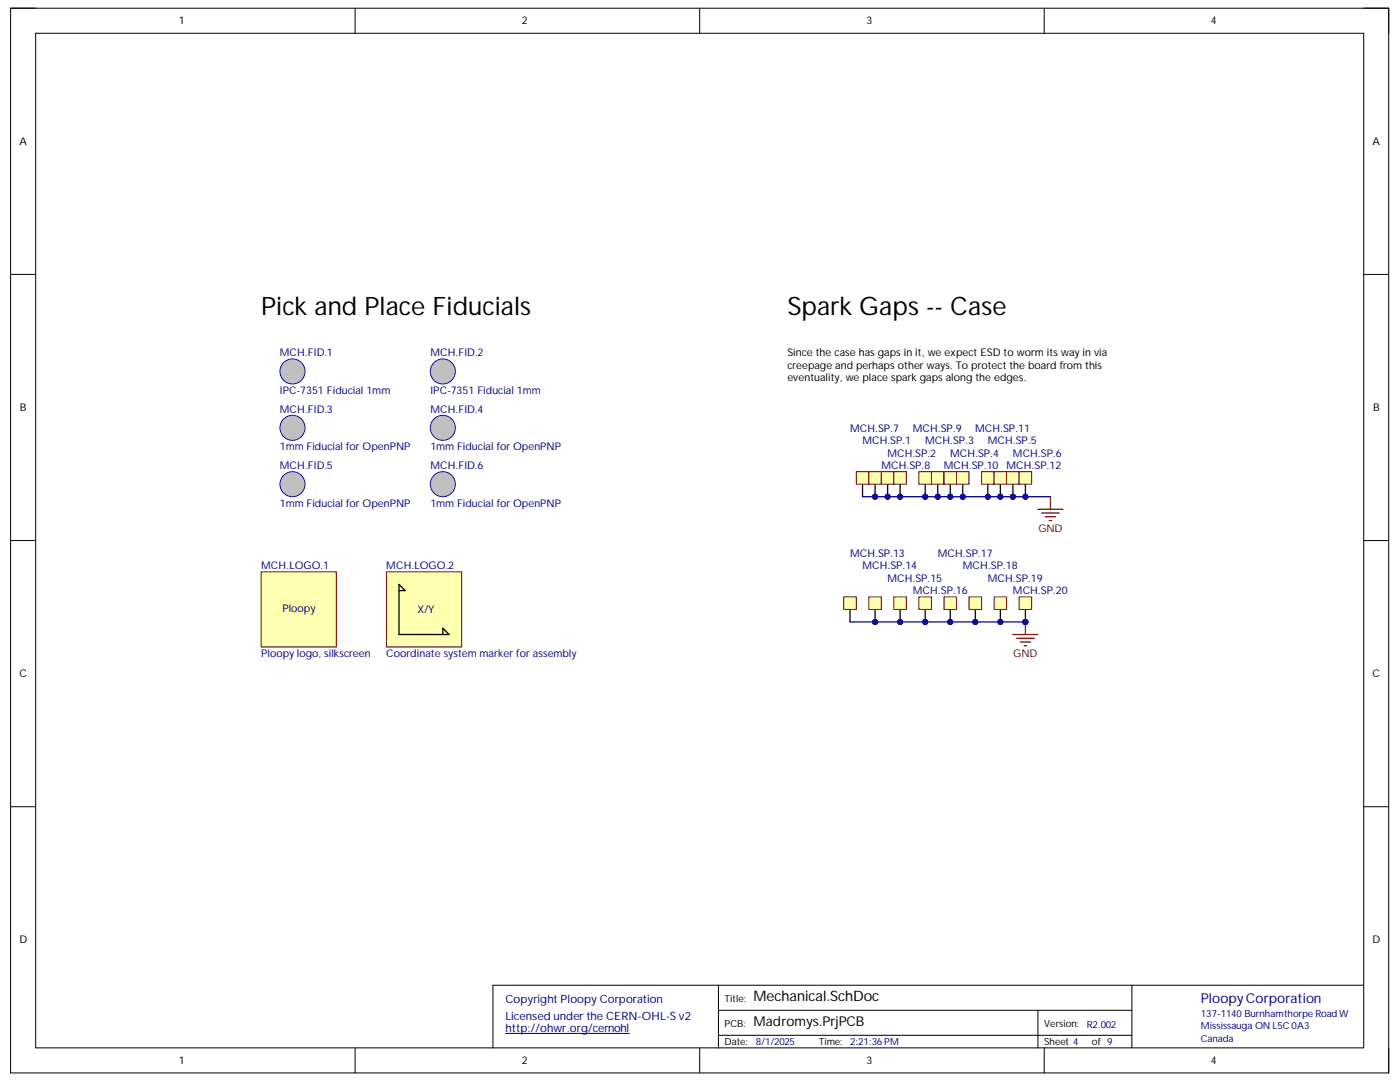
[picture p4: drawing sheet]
<svg xmlns="http://www.w3.org/2000/svg" width="279mm" height="216mm" viewBox="0 0 279 216" stroke-linecap="round" stroke-linejoin="round" font-family="sans-serif">
<path d="M2.1 1.6h275v212.5h-275z" fill="none" stroke="#000" stroke-width=".2"/>
<path d="M7.1 6.6h265.1v202.5h-265.1z" fill-rule="evenodd" fill="#fff"/>
<g fill="none" stroke="#000" stroke-width=".2">
<path d="M2.1 1.6h5M7.1 6.6h265.1v202.5h-265.1zM70.9 1.6v5M139.6 1.6v5M208.4 1.6v5M272.2 1.6h4.9v5M2.1 54.8h5M272.2 54.8h4.9M2.1 107.9h5M272.2 107.9h4.9M2.1 161h5M272.2 161h4.9"/>
<path d="M143.4 196.6v12.5M225.9 196.6v12.5M272.2 196.6h-173.8v12.5M70.9 209.1v5M139.6 209.1v5M143.4 201.6h82.5M143.4 206.6h82.5M207.1 201.6v7.5M208.4 209.1v5M277.1 209.1v5"/>
</g>
<path d="M100.9 206.2h24.7" fill="none" stroke="#000080" stroke-width=".2"/>
<circle cx="58.4" cy="74.1" r="2.5" fill="#c0c0c0"/>
<circle cx="58.4" cy="74.1" r="2.5" fill="none" stroke="#00f" stroke-width=".2"/>
<circle cx="88.4" cy="74.1" r="2.5" fill="#c0c0c0"/>
<circle cx="88.4" cy="74.1" r="2.5" fill="none" stroke="#00f" stroke-width=".2"/>
<path d="M157.1 69.1h65v12.5h-65z" fill-rule="evenodd" fill="#fff"/>
<path d="M157.1 69.1h65v12.5h-65z" fill="none" stroke="#fff" stroke-width=".2"/>
<path d="M209.6 99.1v2.5M207.1 101.6h5M207.9 102.4h3.5M208.6 103.1h2M209.4 103.9h.5" fill="none" stroke="#800000" stroke-width=".25"/>
<path d="M172.1 96.6v2.5" fill="none" stroke="#000" stroke-width=".25"/>
<path d="M170.9 94.1h2.5v2.5h-2.5z" fill-rule="evenodd" fill="#ffffb0"/>
<path d="M170.9 94.1h2.5v2.5h-2.5z" fill="none" stroke="#800000" stroke-width=".2"/>
<circle cx="174.6" cy="99.1" r=".5" fill="#000080"/>
<circle cx="174.6" cy="99.1" r=".5" fill="none" stroke="#000080" stroke-width=".2"/>
<path d="M174.6 96.6v2.5" fill="none" stroke="#000" stroke-width=".25"/>
<circle cx="174.6" cy="99.1" r=".5" fill="#000080"/>
<circle cx="174.6" cy="99.1" r=".5" fill="none" stroke="#000080" stroke-width=".2"/>
<path d="M173.4 94.1h2.5v2.5h-2.5z" fill-rule="evenodd" fill="#ffffb0"/>
<path d="M173.4 94.1h2.5v2.5h-2.5z" fill="none" stroke="#800000" stroke-width=".2"/>
<circle cx="177.1" cy="99.1" r=".5" fill="#000080"/>
<circle cx="177.1" cy="99.1" r=".5" fill="none" stroke="#000080" stroke-width=".2"/>
<path d="M177.1 96.6v2.5" fill="none" stroke="#000" stroke-width=".25"/>
<circle cx="177.1" cy="99.1" r=".5" fill="#000080"/>
<circle cx="177.1" cy="99.1" r=".5" fill="none" stroke="#000080" stroke-width=".2"/>
<path d="M175.9 94.1h2.5v2.5h-2.5z" fill-rule="evenodd" fill="#ffffb0"/>
<path d="M175.9 94.1h2.5v2.5h-2.5z" fill="none" stroke="#800000" stroke-width=".2"/>
<circle cx="179.6" cy="99.1" r=".5" fill="#000080"/>
<circle cx="179.6" cy="99.1" r=".5" fill="none" stroke="#000080" stroke-width=".2"/>
<path d="M179.6 96.6v2.5" fill="none" stroke="#000" stroke-width=".25"/>
<circle cx="179.6" cy="99.1" r=".5" fill="#000080"/>
<circle cx="179.6" cy="99.1" r=".5" fill="none" stroke="#000080" stroke-width=".2"/>
<path d="M178.4 94.1h2.5v2.5h-2.5z" fill-rule="evenodd" fill="#ffffb0"/>
<path d="M178.4 94.1h2.5v2.5h-2.5z" fill="none" stroke="#800000" stroke-width=".2"/>
<circle cx="184.6" cy="99.1" r=".5" fill="#000080"/>
<circle cx="184.6" cy="99.1" r=".5" fill="none" stroke="#000080" stroke-width=".2"/>
<path d="M184.6 96.6v2.5" fill="none" stroke="#000" stroke-width=".25"/>
<circle cx="184.6" cy="99.1" r=".5" fill="#000080"/>
<circle cx="184.6" cy="99.1" r=".5" fill="none" stroke="#000080" stroke-width=".2"/>
<path d="M183.4 94.1h2.5v2.5h-2.5z" fill-rule="evenodd" fill="#ffffb0"/>
<path d="M183.4 94.1h2.5v2.5h-2.5z" fill="none" stroke="#800000" stroke-width=".2"/>
<circle cx="187.1" cy="99.1" r=".5" fill="#000080"/>
<circle cx="187.1" cy="99.1" r=".5" fill="none" stroke="#000080" stroke-width=".2"/>
<path d="M187.1 96.6v2.5" fill="none" stroke="#000" stroke-width=".25"/>
<circle cx="187.1" cy="99.1" r=".5" fill="#000080"/>
<circle cx="187.1" cy="99.1" r=".5" fill="none" stroke="#000080" stroke-width=".2"/>
<path d="M185.9 94.1h2.5v2.5h-2.5z" fill-rule="evenodd" fill="#ffffb0"/>
<path d="M185.9 94.1h2.5v2.5h-2.5z" fill="none" stroke="#800000" stroke-width=".2"/>
<circle cx="189.6" cy="99.1" r=".5" fill="#000080"/>
<circle cx="189.6" cy="99.1" r=".5" fill="none" stroke="#000080" stroke-width=".2"/>
<path d="M189.6 96.6v2.5" fill="none" stroke="#000" stroke-width=".25"/>
<circle cx="189.6" cy="99.1" r=".5" fill="#000080"/>
<circle cx="189.6" cy="99.1" r=".5" fill="none" stroke="#000080" stroke-width=".2"/>
<path d="M188.4 94.1h2.5v2.5h-2.5z" fill-rule="evenodd" fill="#ffffb0"/>
<path d="M188.4 94.1h2.5v2.5h-2.5z" fill="none" stroke="#800000" stroke-width=".2"/>
<circle cx="192.1" cy="99.1" r=".5" fill="#000080"/>
<circle cx="192.1" cy="99.1" r=".5" fill="none" stroke="#000080" stroke-width=".2"/>
<path d="M192.1 96.6v2.5" fill="none" stroke="#000" stroke-width=".25"/>
<circle cx="192.1" cy="99.1" r=".5" fill="#000080"/>
<circle cx="192.1" cy="99.1" r=".5" fill="none" stroke="#000080" stroke-width=".2"/>
<path d="M190.9 94.1h2.5v2.5h-2.5z" fill-rule="evenodd" fill="#ffffb0"/>
<path d="M190.9 94.1h2.5v2.5h-2.5z" fill="none" stroke="#800000" stroke-width=".2"/>
<circle cx="197.1" cy="99.1" r=".5" fill="#000080"/>
<circle cx="197.1" cy="99.1" r=".5" fill="none" stroke="#000080" stroke-width=".2"/>
<path d="M197.1 96.6v2.5" fill="none" stroke="#000" stroke-width=".25"/>
<circle cx="197.1" cy="99.1" r=".5" fill="#000080"/>
<circle cx="197.1" cy="99.1" r=".5" fill="none" stroke="#000080" stroke-width=".2"/>
<path d="M195.9 94.1h2.5v2.5h-2.5z" fill-rule="evenodd" fill="#ffffb0"/>
<path d="M195.9 94.1h2.5v2.5h-2.5z" fill="none" stroke="#800000" stroke-width=".2"/>
<circle cx="199.6" cy="99.1" r=".5" fill="#000080"/>
<circle cx="199.6" cy="99.1" r=".5" fill="none" stroke="#000080" stroke-width=".2"/>
<path d="M199.6 96.6v2.5" fill="none" stroke="#000" stroke-width=".25"/>
<circle cx="199.6" cy="99.1" r=".5" fill="#000080"/>
<circle cx="199.6" cy="99.1" r=".5" fill="none" stroke="#000080" stroke-width=".2"/>
<path d="M198.4 94.1h2.5v2.5h-2.5z" fill-rule="evenodd" fill="#ffffb0"/>
<path d="M198.4 94.1h2.5v2.5h-2.5z" fill="none" stroke="#800000" stroke-width=".2"/>
<circle cx="202.1" cy="99.1" r=".5" fill="#000080"/>
<circle cx="202.1" cy="99.1" r=".5" fill="none" stroke="#000080" stroke-width=".2"/>
<path d="M202.1 96.6v2.5" fill="none" stroke="#000" stroke-width=".25"/>
<circle cx="202.1" cy="99.1" r=".5" fill="#000080"/>
<circle cx="202.1" cy="99.1" r=".5" fill="none" stroke="#000080" stroke-width=".2"/>
<path d="M200.9 94.1h2.5v2.5h-2.5z" fill-rule="evenodd" fill="#ffffb0"/>
<path d="M200.9 94.1h2.5v2.5h-2.5z" fill="none" stroke="#800000" stroke-width=".2"/>
<circle cx="204.6" cy="99.1" r=".5" fill="#000080"/>
<circle cx="204.6" cy="99.1" r=".5" fill="none" stroke="#000080" stroke-width=".2"/>
<path d="M204.6 96.6v2.5" fill="none" stroke="#000" stroke-width=".25"/>
<circle cx="204.6" cy="99.1" r=".5" fill="#000080"/>
<circle cx="204.6" cy="99.1" r=".5" fill="none" stroke="#000080" stroke-width=".2"/>
<path d="M203.4 94.1h2.5v2.5h-2.5z" fill-rule="evenodd" fill="#ffffb0"/>
<path d="M203.4 94.1h2.5v2.5h-2.5z" fill="none" stroke="#800000" stroke-width=".2"/>
<path d="M169.6 121.6v2.5" fill="none" stroke="#000" stroke-width=".25"/>
<path d="M168.4 119.1h2.5v2.5h-2.5z" fill-rule="evenodd" fill="#ffffb0"/>
<path d="M168.4 119.1h2.5v2.5h-2.5z" fill="none" stroke="#800000" stroke-width=".2"/>
<circle cx="174.6" cy="124.1" r=".5" fill="#000080"/>
<circle cx="174.6" cy="124.1" r=".5" fill="none" stroke="#000080" stroke-width=".2"/>
<path d="M174.6 121.6v2.5" fill="none" stroke="#000" stroke-width=".25"/>
<circle cx="174.6" cy="124.1" r=".5" fill="#000080"/>
<circle cx="174.6" cy="124.1" r=".5" fill="none" stroke="#000080" stroke-width=".2"/>
<path d="M173.4 119.1h2.5v2.5h-2.5z" fill-rule="evenodd" fill="#ffffb0"/>
<path d="M173.4 119.1h2.5v2.5h-2.5z" fill="none" stroke="#800000" stroke-width=".2"/>
<circle cx="179.6" cy="124.1" r=".5" fill="#000080"/>
<circle cx="179.6" cy="124.1" r=".5" fill="none" stroke="#000080" stroke-width=".2"/>
<path d="M179.6 121.6v2.5" fill="none" stroke="#000" stroke-width=".25"/>
<circle cx="179.6" cy="124.1" r=".5" fill="#000080"/>
<circle cx="179.6" cy="124.1" r=".5" fill="none" stroke="#000080" stroke-width=".2"/>
<path d="M178.4 119.1h2.5v2.5h-2.5z" fill-rule="evenodd" fill="#ffffb0"/>
<path d="M178.4 119.1h2.5v2.5h-2.5z" fill="none" stroke="#800000" stroke-width=".2"/>
<circle cx="184.6" cy="124.1" r=".5" fill="#000080"/>
<circle cx="184.6" cy="124.1" r=".5" fill="none" stroke="#000080" stroke-width=".2"/>
<path d="M184.6 121.6v2.5" fill="none" stroke="#000" stroke-width=".25"/>
<circle cx="184.6" cy="124.1" r=".5" fill="#000080"/>
<circle cx="184.6" cy="124.1" r=".5" fill="none" stroke="#000080" stroke-width=".2"/>
<path d="M183.4 119.1h2.5v2.5h-2.5z" fill-rule="evenodd" fill="#ffffb0"/>
<path d="M183.4 119.1h2.5v2.5h-2.5z" fill="none" stroke="#800000" stroke-width=".2"/>
<circle cx="189.6" cy="124.1" r=".5" fill="#000080"/>
<circle cx="189.6" cy="124.1" r=".5" fill="none" stroke="#000080" stroke-width=".2"/>
<path d="M189.6 121.6v2.5" fill="none" stroke="#000" stroke-width=".25"/>
<circle cx="189.6" cy="124.1" r=".5" fill="#000080"/>
<circle cx="189.6" cy="124.1" r=".5" fill="none" stroke="#000080" stroke-width=".2"/>
<path d="M188.4 119.1h2.5v2.5h-2.5z" fill-rule="evenodd" fill="#ffffb0"/>
<path d="M188.4 119.1h2.5v2.5h-2.5z" fill="none" stroke="#800000" stroke-width=".2"/>
<circle cx="194.6" cy="124.1" r=".5" fill="#000080"/>
<circle cx="194.6" cy="124.1" r=".5" fill="none" stroke="#000080" stroke-width=".2"/>
<path d="M194.6 121.6v2.5" fill="none" stroke="#000" stroke-width=".25"/>
<circle cx="194.6" cy="124.1" r=".5" fill="#000080"/>
<circle cx="194.6" cy="124.1" r=".5" fill="none" stroke="#000080" stroke-width=".2"/>
<path d="M193.4 119.1h2.5v2.5h-2.5z" fill-rule="evenodd" fill="#ffffb0"/>
<path d="M193.4 119.1h2.5v2.5h-2.5z" fill="none" stroke="#800000" stroke-width=".2"/>
<circle cx="199.6" cy="124.1" r=".5" fill="#000080"/>
<circle cx="199.6" cy="124.1" r=".5" fill="none" stroke="#000080" stroke-width=".2"/>
<path d="M199.6 121.6v2.5" fill="none" stroke="#000" stroke-width=".25"/>
<circle cx="199.6" cy="124.1" r=".5" fill="#000080"/>
<circle cx="199.6" cy="124.1" r=".5" fill="none" stroke="#000080" stroke-width=".2"/>
<path d="M198.4 119.1h2.5v2.5h-2.5z" fill-rule="evenodd" fill="#ffffb0"/>
<path d="M198.4 119.1h2.5v2.5h-2.5z" fill="none" stroke="#800000" stroke-width=".2"/>
<path d="M203.4 119.1h2.5v2.5h-2.5z" fill-rule="evenodd" fill="#ffffb0"/>
<path d="M203.4 119.1h2.5v2.5h-2.5z" fill="none" stroke="#800000" stroke-width=".2"/>
<path d="M52.1 114.1h15v15h-15z" fill-rule="evenodd" fill="#ffffb0"/>
<path d="M52.1 114.1h15v15h-15z" fill="none" stroke="#800000" stroke-width=".2"/>
<path d="M202.1 126.6h5M202.9 127.4h3.5M203.6 128.1h2M204.4 128.9h.5M204.6 124.1v2.5" fill="none" stroke="#800000" stroke-width=".25"/>
<path d="M77.1 114.1h15v15h-15z" fill-rule="evenodd" fill="#ffffb0"/>
<path d="M77.1 114.1h15v15h-15z" fill="none" stroke="#800000" stroke-width=".2"/>
<path d="M79.6 117.9h1.3l-1.3-1.3v10h10l-1.2-1.2v1.2" fill="none" stroke="#000" stroke-width=".25"/>
<circle cx="58.4" cy="85.4" r="2.5" fill="#c0c0c0"/>
<circle cx="58.4" cy="85.4" r="2.5" fill="none" stroke="#00f" stroke-width=".2"/>
<circle cx="88.4" cy="85.4" r="2.5" fill="#c0c0c0"/>
<circle cx="88.4" cy="85.4" r="2.5" fill="none" stroke="#00f" stroke-width=".2"/>
<circle cx="58.4" cy="96.6" r="2.5" fill="#c0c0c0"/>
<circle cx="58.4" cy="96.6" r="2.5" fill="none" stroke="#00f" stroke-width=".2"/>
<circle cx="88.4" cy="96.6" r="2.5" fill="#c0c0c0"/>
<circle cx="88.4" cy="96.6" r="2.5" fill="none" stroke="#00f" stroke-width=".2"/>
<path d="M172.1 99.1h37.5M169.6 124.1h35" fill="none" stroke="#000080" stroke-width=".25"/>
<g font-size="5.1">
<text x="52.1" y="62.9">Pick and Place Fiducials</text>
<text x="157.1" y="62.9">Spark Gaps -- Case</text>
</g>
<text font-size="3.5" fill="#000080" x="203.9" y="123.4">PIMCH0SP02001</text>
<text font-size="2.9" x="150.4" y="199.8">Mechanical.SchDoc</text>
<text font-size="2.7" fill="#000080" x="239.6" y="200">PloopyCorporation</text>
<text font-size="2.7" x="150.4" y="204.8">Madromys.PrjPCB</text>
<g font-size="2.3" fill="#000080">
<text x="100.9" y="200.2">Copyright Ploopy Corporation</text>
<text x="100.9" y="203.4">Licensed under the CERN-OHL-S v2</text>
<text x="100.9" y="206">http://ohwr.org/cernohl</text>
</g>
<g font-size="2.1">
<text x="35.7" y="4.8">1</text>
<text x="104.2" y="4.8">2</text>
<text x="173" y="4.8">3</text>
<text x="241.7" y="4.8">4</text>
<text x="3.9" y="28.9">A</text>
<text x="273.9" y="28.9">A</text>
<text x="157.1" y="71.1">Since the case has gaps in it, we expect ESD to worm its way in via</text>
<text x="157.1" y="73.6">creepage and perhaps other ways. To protect the board from this</text>
<text x="157.1" y="76.1">eventuality, we place spark gaps along the edges.</text>
<text x="4" y="82.1">B</text>
<text x="274.1" y="82.1">B</text>
<text x="3.9" y="135.2">C</text>
<text x="273.9" y="135.2">C</text>
<text x="3.9" y="188.2">D</text>
<text x="273.9" y="188.2">D</text>
<text x="35.7" y="212.3">1</text>
<text x="104.2" y="212.3">2</text>
<text x="173" y="212.3">3</text>
<text x="241.7" y="212.3">4</text>
</g>
<g font-size="2.1" fill="#000080">
<text x="55.8" y="71.1">MCH.FID.1</text>
<text x="85.9" y="71.1">MCH.FID.2</text>
<text x="55.8" y="78.6">IPC-7351 Fiducial 1mm</text>
<text x="55.8" y="82.3">MCH.FID.3</text>
<text x="85.9" y="78.6">IPC-7351 Fiducial 1mm</text>
<text x="85.9" y="82.3">MCH.FID.4</text>
<text x="55.8" y="89.8">1mm Fiducial for OpenPNP</text>
<text x="85.9" y="89.8">1mm Fiducial for OpenPNP</text>
<text x="169.7" y="86.1">MCH.SP.7</text>
<text x="172.1" y="88.6">MCH.SP.1</text>
<text x="182.2" y="86.1">MCH.SP.9</text>
<text x="184.6" y="88.6">MCH.SP.3</text>
<text x="194.6" y="86.1">MCH.SP.11</text>
<text x="197.2" y="88.6">MCH.SP.5</text>
<text x="55.8" y="93.6">MCH.FID.5</text>
<text x="85.9" y="93.6">MCH.FID.6</text>
<text x="175.9" y="93.6">MCH.SP.8</text>
<text x="177.1" y="91.1">MCH.SP.2</text>
<text x="188.4" y="93.6">MCH.SP.10</text>
<text x="189.6" y="91.1">MCH.SP.4</text>
<text x="200.9" y="93.6">MCH.SP.12</text>
<text x="202.1" y="91.1">MCH.SP.6</text>
<text x="55.8" y="101.1">1mm Fiducial for OpenPNP</text>
<text x="85.9" y="101.1">1mm Fiducial for OpenPNP</text>
<text x="52.1" y="113.6">MCH.LOGO.1</text>
<text x="77.1" y="113.6">MCH.LOGO.2</text>
<text x="169.7" y="111.1">MCH.SP.13</text>
<text x="172.1" y="113.6">MCH.SP.14</text>
<text x="187.2" y="111.1">MCH.SP.17</text>
<text x="192.2" y="113.6">MCH.SP.18</text>
<text x="177.1" y="116.1">MCH.SP.15</text>
<text x="182.2" y="118.6">MCH.SP.16</text>
<text x="197.2" y="116.1">MCH.SP.19</text>
<text x="202.1" y="118.6">MCH.SP.20</text>
<text x="56.4" y="122.1">Ploopy</text>
<text x="83.3" y="122.3">X/Y</text>
<text x="52.1" y="131">Ploopy logo, silkscreen</text>
<text x="77.1" y="131">Coordinate system marker for assembly</text>
</g>
<g font-size="2.1" fill="#800000">
<text x="207.2" y="106.1">GND</text>
<text x="202.2" y="131">GND</text>
</g>
<g font-size="1.9">
<text x="144.6" y="199.9">Title:</text>
<text x="144.6" y="208.6">Date:</text>
<text x="144.6" y="204.9">PCB:</text>
<text x="163.4" y="208.6">Time:</text>
<text x="208.4" y="204.9">Version:</text>
<text x="208.4" y="208.6">Sheet 4</text>
<text x="217.9" y="208.6">of 9</text>
</g>
<g font-size="1.9" fill="#000080">
<text x="239.6" y="202.8">137-1140 Burnhamthorpe Road W</text>
<text x="150.9" y="208.6">8/1/2025</text>
<text x="169.7" y="208.6">2:21:36PM</text>
<text x="216.9" y="205.1">R2.002</text>
<text x="239.6" y="205.4">Mississauga ON L5C 0A3</text>
<text x="239.6" y="207.8">Canada</text>
</g>
</svg>
